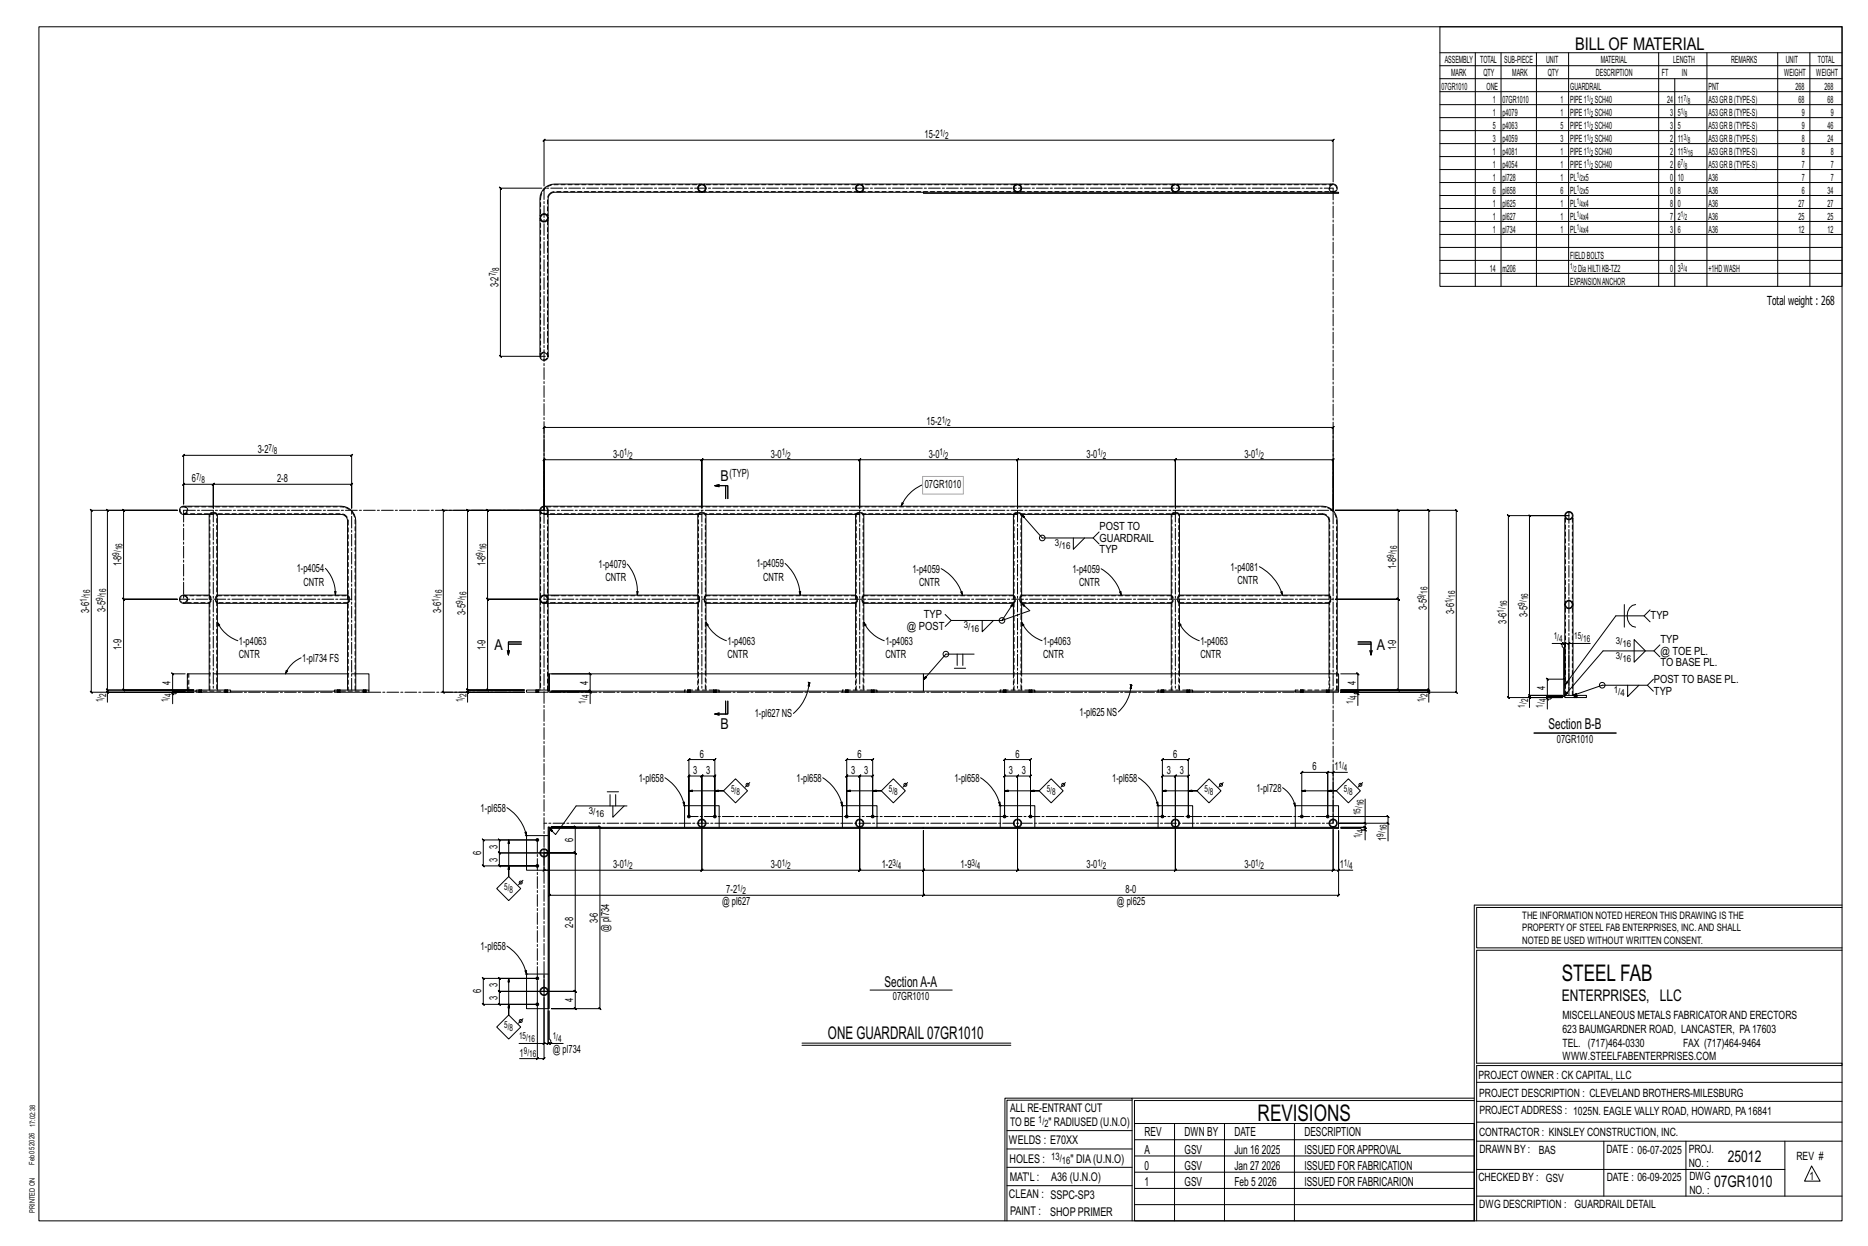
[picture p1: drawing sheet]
<svg xmlns="http://www.w3.org/2000/svg" width="914mm" height="610mm" viewBox="0 0 914 610" stroke-linecap="round" stroke-linejoin="round" font-family="sans-serif">
<g fill="none" stroke="#000" stroke-width=".49">
<path d="M19 13h883v584h-883zM705 13h197v127h-197zM705 26h197M705 32h197M705 39h197M722 26v114M735 26v114M752 26v114M768 26v114M812 26v114M820 39v101M836 26v114"/>
<path d="M870 26v114M886 26v114M705 45h197M705 51h197M705 58h197M705 64h197M705 70h197M705 77h197M265 92h-20h-1l1 1v-1v82h-1l1 1v-1h22M267 92l4-2h382a2 2 0 0 1 2 2 2 2 0 0 1-2 2h-382l-2 1-1 2v77a2 2 0 0 1-2 2 2 2 0 0 1-2-2v-77a7 7 0 0 1 3-5zM452 94v1h203v-1h-2M653 89v-20v-1l-1 1h1h-387l1-1-1 1v22"/>
<path d="M705 83h197M705 89h197M705 96h197M705 102h197M705 108h197M705 115h197M705 121h197M705 127h197M705 134h197M266 210l1-1h-1h387l-1 1 1-1v41v-25v-1l-1 1h1h-78l1-1-1 1v24v-24l1-1-1 1h-77l1-1-1 1v24v-24l1-1-1 1h-77v-1l-1 1h1v24v-24v-1l-1 1h1h-77v-1l-1 1h1v24v-24v-1l-1 1h1h-78l1-1-1 1v25v-41zM90 223h-1l1-1v1h82l1-1-1 1v26v-12l1-1-1 1h-68l1-1-1 1v12v-12l1-1-1 1h-14v-1l-1 1h1v10zM352 238h-2h6v6"/>
<path d="M352 237l-2 1M355 238v6M452 237a19 19 0 0 0-11 11M87 250h-42l-1-1 1 1v89l-1-1 1 1h50h-42v5M87 250h-27v-1l1 1h-1v43l1 1-1-1h27h-27l1 1-1-1v45v-1l1 1h-1h35h-42l-1-1 1 1v1M87 250h-34l-1-1 1 1v88l-1-1 1 1h42M102 252h-12a2 2 0 0 1-2-2 2 2 0 0 1 2-2h77a7 7 0 0 1 7 7v83M102 252l1-1h3v1M102 252v39M106 252v39M106 252h62l1 1 1 2v36M266 248h381a7 7 0 0 1 8 7v75"/>
<path d="M266 250h-27l-1-1 1 1v43h-1l1 1v-1h24h-24h-1l1 1v-1v45l-1-1 1 1h18M268 252h74M342 252v-1h3l1 1M342 252v39M346 252v39M346 252h73M419 252l1-1h2l1 1M419 252v39M423 252v39M423 252h73v39M442 246l-1 2zM496 252l1-1h2l2 2-1-1 10 11h25l3-3"/>
<path d="M573 252l1-1h3v1M654 250h30v-1l1 1h-1v43l1 1-1-1h-30h30l1 1-1-1v45v-1l1 1h-1h-28M654 250h59l-1-1 1 1v89l-1-1 1 1h-57h43v5M654 250h45v-1l1 1h-1v88v-1l1 1h-1h-43h43v-1l1 1h-1v1M766 253v79h-1v9h1v-9M770 253v87h2v-1l-2 1 14-5h22l3-3M159 278a18 18 0 0 1 5 13M307 276a21 21 0 0 1 5 15M384 276a22 22 0 0 1 8 15M461 278a22 22 0 0 1 10 13M525 263v6l6-6M535 263l3 3"/>
<path d="M539 278a21 21 0 0 1 10 13M616 277a23 23 0 0 1 12 14M102 291l1 1v2l-1 1M102 291h-12a2 2 0 0 0-2 2 2 2 0 0 0 2 2h12M102 295v43M106 295h64M106 291h64l1 1v2l-1 1M106 291v1v2v1M106 295v43M164 289h1l-1 2zM170 295v43M268 291h74"/>
<path d="M312 289v2zM342 291v1v2v1M342 295v35M342 295h-74M346 295h73M346 291h73l1 1v2l-1 1M346 291l-1 1v2l1 1M346 295v35M391 289h1v2zM419 295v35M423 291h73l1 1v2l-1 1h-73M423 291l-1 1v2l1 1"/>
<path d="M423 295v35M470 290l1-1v2zM500 295h73M500 291v-39h73v39M500 291h73l1 1v2l-1 1M500 291l-1 1v2l1 1M500 295l4 4-14 5 6-9-1 2v-1l1-1v35M500 295v35M548 290l1-1v2zM573 295v35M577 295h74M577 291v-39h72l1 1 1 2v36"/>
<path d="M577 291h74v1v2v1M577 291v1v2v1M577 295v35M627 290l1-1v2zM651 295v35M795 296v11M801 296a6 6 0 0 0-5 5 6 6 0 0 0 5 6M808 298l-3 3h-14l-25 34M106 304l2 2h-1zM106 304a18 18 0 0 0 10 9M248 318l1 2M249 315h6"/>
<path d="M255 314h-6v6v-2M346 304l1 2h-1zM346 304a18 18 0 0 0 10 9M423 304l1 2h-1zM423 304a18 18 0 0 0 10 9M463 301l3 3h24M466 304l-3 2M481 304v5l5-5M500 304l1 2zM500 304a18 18 0 0 0 10 9M577 304l1 2zM577 304a18 18 0 0 0 10 9"/>
<path d="M665 314h6v6v-2v2l1-2-1 2v-6zM665 315h6M760 315h5v1v1v15h-8l1 1-1-1v9v-1l1 1h-1h8M764 315l1-1zM765 315h1h-1l1-1v1v16v-16h-1l1-1v1h2M767 315l1-1zM778 315h-10v25M800 313l5 5-5 6zM805 301l3 3M810 318l3 3M813 316l-3 2h-25l-19 22M52 338l1 1z"/>
<path d="M84 339l1 1zM91 330h-6l-1-1 1 1v8h-1l1 1v-1h6h-6h-1l1 1v-1v1M95 339h-8h-1h-1v5M96 338h17v1h-17zM97 338h.1M97 339h.1M99 338h.1M99 339h.1M102 330h-10v8h4M106 330h64M110 338h.1M110 339h.1"/>
<path d="M111 338h.1M111 339h.1M113 338h51M140 328h1l-1 2zM147 322a14 14 0 0 0-7 8M164 338h17v1h-17zM165 338h.1M165 339h.1M166 338h.1M166 339h.1M174 330h7v8M178 338h.1"/>
<path d="M178 339h.1M179 338h.1M179 339h.1M228 338l1 1zM229 339v-1l-1-1 1 1h28h-28l-1-1 1 1v-88l-1-1 1 1h37h-49l-1-1 1 1v89l-1-1 1 1h40h-28v5M258 338h10v1h-10zM262 338h.1M262 339h.1M264 338h.1M264 339h.1M268 330h1v8h-1zM268 330v-80a2 2 0 0 0-2-2 2 2 0 0 0-2 2v88"/>
<path d="M269 330h183v8h-183zM269 339h20v5M270 330h19l-1-1 1 1v8h-1l1 1v-1h-19h19h-1l1 1v-1v1M288 338l1 1zM335 338v1h17v-1M337 338h.1M337 339h.1M338 338h.1M338 339h.1M349 338h.1M349 339h.1M351 338h.1"/>
<path d="M351 339h.1M396 334h.1M396 334v2zM396 334a22 22 0 0 1-8 15M396 334h1M412 338v1h17v-1M414 338h.1M414 339h.1M415 338h.1M415 339h.1M427 338h.1M427 339h.1"/>
<path d="M428 338h.1M428 339h.1M452 330h203v8h-203zM467 327h6M469 320v6M471 320v6M477 320h-14l-11 13M490 338v1h17v-1M491 338h.1M491 339h.1M492 338h.1M492 339h.1"/>
<path d="M504 338h.1M504 339h.1M505 338h.1M505 339h.1M553 335h1M554 335v2h-1zM554 335a19 19 0 0 1-7 13M554 335h.1M567 338v1h17v-1M568 338h.1M568 339h.1M570 338h.1"/>
<path d="M570 339h.1M581 338h.1M581 339h.1M582 338h.1M582 339h.1M634 338v1h21v-1M637 338h.1M637 339h.1M638 338h.1M638 339h.1M649 338h.1M649 339h.1"/>
<path d="M651 338h.1M651 339h.1M656 339h6h1h2v6M656 330h9l-1-1 1 1v8h-1l1 1v-1h-9h9h-1l1 1v-1v1M664 339l1 1zM699 338l1 1zM797 335v6l5-6M806 335l3 3M350 349h6v-6v6h-6h2h-2l2 1zM355 343v6M748 341l1 1zM749 341v-1v1l-1-1h1h16h-16v1l-1-1h1v-88v1l-1-1h1h19h-30l1 1-1-1v89l1 1-1-1h27"/>
<path d="M749 346v-5h16h-5l-1 1h-2v5M751 359h40M757 342l1 1zM764 341h-7v-1l1 1h-1v1M766 340h11v1h-11zM771 340h.1M771 341h.1M772 340h.1M772 341h.1M337 372l1-1-1 1h13h-1l1-1v1v27v-19v-1l-1 1h1h-6v-1l-1 1h1v23v-23v-1l-1 1h1h-7l1-1-1 1v19zM414 372l1-1-1 1h13l1-1-1 1v27v-19l1-1-1 1h-6v-1l-1 1h1v23v-23v-1l-1 1h1h-7l1-1-1 1v19zM492 372h-1l1-1v1h12l1-1-1 1v27v-19l1-1-1 1h-6l1-1-1 1v23v-23l1-1-1 1h-6v-1l-1 1h1v19z"/>
<path d="M569 372h-1l1-1v1h13h-1l1-1v1v27v-19v-1l-1 1h1h-7l1-1-1 1v23v-23l1-1-1 1h-6v-1l-1 1h1v19zM653 378v-1l-1 1zM653 378h-3v-1l-1 1h1v21v-21v-1l-1 1h1h-13l1-1-1 1v21M660 378h-7v25M248 395a22 22 0 0 1 10 14M297 387h6M299 389v5M300 394v6l6-6M301 389v5M307 394h-25l-10 14-3-3M325 381a22 22 0 0 1 10 13M334 393l1-1v2z"/>
<path d="M335 394h.1M335 394h1M337 387h17h-4M354 387l6-6 6 6-6 6zM367 383l-2 2M403 381a22 22 0 0 1 9 13M412 393v-1v2zM412 394h.1M412 394h1M414 387h17h-4M431 387l6-6 6 6-6 6zM444 383l-2 2"/>
<path d="M480 381a22 22 0 0 1 10 13M489 393l1-1v2zM489 394h1M490 394h.1M492 387h17h-5M509 387l6-6 5 6-5 6zM522 383l-3 2M557 381a22 22 0 0 1 10 13M566 393l1-1v2zM566 394h1M567 394h.1M569 387h17h-4"/>
<path d="M586 387l6-6 6 6-6 6zM599 383l-2 2M628 385a15 15 0 0 1 6 10M633 393h1v2zM637 387h17h-4M651 399h28l1 1-1-1v4M660 381l6 6-6 6-6-6zM667 383l-2 2M668 391v12h-12h23v8M236 410l1 1h26h-19v-1l1 1h-1v6l1 1-1-1h22h-22l1 1-1-1v7v-1l1 1h-1h19h-26l-1-1 1 1v-13zM249 411v18v-5M257 407h1v2z"/>
<path d="M257 409h1M258 409h.1M266 417v9l1-1-1 1h78h-1l1-1v1v-23v23h-1l1-1v1h77h-1l1-1v1v-23v23h-1l1-1v1h31l1-1-1 1v-20v20l1-1-1 1h46l1-1-1 1v-23v23l1-1-1 1h77l1-1-1 1v-23v23l1-1-1 1h78h-1l1-1v1v-20v20h-1l1-1v1h2M268 405h1v88h-1zM268 409h-10v17h10M269 405h183h-183zM269 406v32l-1 1 1-1h183v1l1-1h-1v-32v32v1l1-1h-1h203v1l1-1h-1v-32v20h7M270 405h24l-1-1 1 1v88h-1l1 1v-1h-24h12v1l-1-1h1v-8v1l-1-1h1h-16h16v1l-1-1h1v-68v1l-1-1h1h-16h16v1l-1-1h1v-12l-1-1 1 1zM335 405v-11h17v11M412 405v-11h17v11M452 405h203h-203zM490 405v-11h17v11"/>
<path d="M567 405v-11h17v11M634 405v-11h21v11M656 405h10l1 1h1v5M668 406l1 1zM668 402l1 1zM668 403v2v-1l1 1h-1h-12h12v-1l1 1h-1v1M679 402l1 1zM243 435l6-6 6 6-6 6zM256 431l-2 2M655 426l1-1-1 1zM722 443v154M722 443h180"/>
<path d="M902 444h-179v20h179M236 478l1 1h26h-19v-1l1 1h-1v6l1 1-1-1h22h-22l1 1-1-1v6l1 1-1-1h19h-26v1l-1-1h1v-12zM248 463a22 22 0 0 1 10 14M249 479v18v-6M257 475h1v2zM257 477h1M258 477h.1M263 480v38h-9M266 477v34h-12M268 477h-10v16h10M902 465h-179v55h179v1h-179v76M256 498l-2 3"/>
<path d="M266 488v30l1-1-1 1h-3M268 486v25l1-1-1 1h-2M268 495v16l1-1-1 1h2M269 495v13l1 1v2h6M426 484h40M243 502l6-5 6 5-6 6zM263 518l1-1zM266 511l1-1zM269 511l1-1zM393 510h102M393 511h102M554 538h-61v59"/>
<path d="M554 537h168M722 538h-167v13M723 539h179M723 530h179M493 553h61M555 550h167v47h-167zM555 558h167M575 550v47M599 550v47M634 550v47M723 549h179M723 558h179"/>
<path d="M785 558v27M825 558v27M874 558v27M493 571h61M493 562h61M555 573h167M555 566h167M723 572h151M887 570l4 8h-8zM492 597v-60h62v60M493 580h61M555 589h167"/>
<path d="M555 581h167M723 585h179"/>
<circle cx="768" cy="252" r="1.7"/>
<circle cx="768" cy="252" r="2"/>
<circle cx="510" cy="263" r="1.4"/>
<circle cx="768" cy="296" r="1.7"/>
<circle cx="768" cy="296" r="2"/>
<circle cx="490" cy="304" r="1.4"/>
<circle cx="463" cy="320" r="1.4"/>
<circle cx="784" cy="335" r="1.4"/>
<circle cx="366" cy="384" r=".7"/>
<circle cx="443" cy="384" r=".7"/>
<circle cx="520" cy="384" r=".7"/>
<circle cx="598" cy="384" r=".7"/>
<circle cx="666" cy="384" r=".7"/>
<circle cx="266" cy="417" r="2"/>
<circle cx="266" cy="417" r="1.7"/>
<circle cx="344" cy="403" r="2"/>
<circle cx="344" cy="403" r="1.7"/>
<circle cx="421" cy="403" r="2"/>
<circle cx="421" cy="403" r="1.7"/>
<circle cx="498" cy="403" r="2"/>
<circle cx="498" cy="403" r="1.7"/>
<circle cx="575" cy="403" r="2"/>
<circle cx="575" cy="403" r="1.7"/>
<circle cx="653" cy="403" r="2"/>
<circle cx="653" cy="403" r="1.7"/>
<circle cx="255" cy="432" r=".7"/>
<circle cx="255" cy="500" r=".7"/>
<circle cx="266" cy="485" r="2"/>
<circle cx="266" cy="485" r="1.7"/>
</g>
<g fill="#000" stroke="#000" stroke-width=".49">
<circle cx="337" cy="399" r=".7"/>
<circle cx="350" cy="399" r=".7"/>
<circle cx="414" cy="399" r=".7"/>
<circle cx="427" cy="399" r=".7"/>
<circle cx="492" cy="399" r=".7"/>
<circle cx="504" cy="399" r=".7"/>
<circle cx="569" cy="399" r=".7"/>
<circle cx="582" cy="399" r=".7"/>
<circle cx="637" cy="399" r=".7"/>
<circle cx="650" cy="399" r=".7"/>
<circle cx="263" cy="411" r=".7"/>
<circle cx="263" cy="424" r=".7"/>
<circle cx="263" cy="479" r=".7"/>
<circle cx="263" cy="491" r=".7"/>
</g>
<g fill="none" stroke="#000" stroke-width=".49" stroke-dasharray="2 1.4">
<path d="M265 96v78M267 92l-2 4M268 96l1-1M269 95l2-1h382M342 92v-1M342 92h.1M342 91h.1M342 93v-1M342 92v1M342 93h.1M342 91v-1M342 93h1"/>
<path d="M342 91v1M342 94h3h-1zM342 94v-1M342 90h2h1zM342 90h.1M342 94h.1M343 93v1M343 90l-1 1M344 94h.1M344 94l1-1M345 91l-1-1M345 90v1"/>
<path d="M345 90h.1M345 94h.1M345 91h.1M345 93v1M345 91l1 1M345 93v-1M345 92v-1M345 93h.1M346 92l-1 1M346 92h.1M419 92v-1M419 92h.1"/>
<path d="M419 91h.1M419 93v-1M419 92v1M419 93h1M419 91l1-1M420 93h.1M420 91l-1 1M420 94h2h-1zM420 94l-1-1M420 90h1h1zM420 90h.1M420 94h.1"/>
<path d="M420 93v1M420 90v1M421 94h.1M421 94l1-1M422 91l-1-1M422 90v1M422 90h.1M422 94h.1M422 91h.1M422 93v1M422 91l1 1M422 93v-1"/>
<path d="M422 92v-1M423 93h-1M423 93h.1M423 92v1M423 92h.1M496 92h.1M496 92v-1M496 91h.1M496 91h1M496 93v-1M496 92l1 1M497 93h.1"/>
<path d="M497 91v-1M497 91l-1 1M497 94h2h-1zM497 94l-1-1M497 90h1h1zM497 90h.1M497 94h.1M497 93v1M497 90v1M498 94h.1M499 94l1-1M499 91v-1"/>
<path d="M499 90l1 1M499 90h.1M499 94h.1M499 91h.1M500 93l-1 1M500 91v1M500 91h-1M500 93v-1M500 92v-1M500 93h.1M500 92v1M500 92h.1"/>
<path d="M573 92v-1M573 92h.1M573 91h1M574 91h.1M574 93l-1-1M574 92h.1M574 92v1M574 93h.1M574 91v-1M574 91v1M574 94h3h-2zM574 94v-1"/>
<path d="M574 90h1h2zM574 90h.1M574 94h.1M574 93l1 1M575 90l-1 1M575 94h.1M576 94l1-1M576 91v-1M577 90v1M577 94h.1M577 90h.1M577 91h-1"/>
<path d="M577 93v1M577 91v1M577 91h.1M577 93v-1M577 92v-1M577 93h.1M577 92v1M577 92h.1M651 92a1.5 1.5 0 0 0 2 2M651 94h.1M651 90h.1M653 90h-382l-4 2"/>
<path d="M653 90l-2 1v1M264 105h1M265 108h-1M265 105v3l-1-1zM265 105h.1M265 107v1M265 106h.1M265 108h.1M265 105h1M265 105v1M265 108h1M266 105h-1"/>
<path d="M266 108h-1M266 109v-1M266 105h.1M266 108h1M266 105h1M267 108h.1M267 105h.1M267 108l-1 1M267 105h-1M267 108h1M267 105h1M268 108v-1"/>
<path d="M268 105h.1M268 108h-1M268 106l-1-1M268 107h.1M268 108v-1v-2v3M264 173h1M265 174v-1h2M266 172l-1 1-1 1M267 173a1.7 1.7 0 0 1 1 2 1.7 1.7 0 0 1-2 1 1.7 1.7 0 0 1-1-2M268 173h.1M268 174v-78M268 174a1.6 1.6 0 0 0-2-2"/>
<path d="M90 251l78 1M90 252l1-1 1-2M92 249l-1-1h-1M102 252h4M103 252v-1M103 251h.1M103 251h1M104 251h.1M105 251l1 1v86M168 252l2 1v2M168 248h-78M170 255v83"/>
<path d="M173 252a7 7 0 0 0-5-4M264 250l1 1 1 1M265 250v88M265 251h-1M268 252h-2l2-1v-1M268 251h.1M342 252h4M342 252v-1M342 251h.1M342 251h1M343 251h.1M344 251l1 1v86"/>
<path d="M419 252h4M419 252v-1M419 251h1M420 251h.1M421 251l2 1v86M496 252h4M497 252v-1M497 251h.1M499 251l1 1v86M573 252h4M574 252v-1M574 251h.1"/>
<path d="M574 251h1M575 251h.1M576 251l1 1v86M647 251h-381M647 251l3 1 1 1M649 248h-383M651 253v85M652 249l-3-1M654 253l-2-4M766 253v87M88 293h.1M88 292h1"/>
<path d="M89 294h-1M90 291l13 1M90 291l1 1 1 1M90 295h1M91 292l-1-1M92 294v-1M92 293l-1 1-1 1M92 293v-1M102 291v4M103 292h.1M103 292v1M103 293h.1"/>
<path d="M103 294l-1 1h-12M106 293v-2M106 294h.1M106 295v-1M106 295h.1M106 291l64 1M106 295v-4M170 291v4M170 295h-64M170 292h.1M170 292h1M171 292v1"/>
<path d="M171 293h.1M171 294l-1 1M264 293h.1M265 292v2l-1-1zM265 294l1 1M265 292l1-1M265 295v-1M265 292v1M265 292h.1M265 295h.1M266 292h-1M266 295h-1"/>
<path d="M266 295h1M266 291h1M266 295h.1M266 292h.1M266 291h5M266 295h2M266 291v1M267 295h.1M267 291h.1M267 292l-1-1M267 295h-1M267 295v-1"/>
<path d="M267 291l1 1M267 294h1M268 292h.1M268 294h.1M268 292h-1M268 295h-1M268 292v1v1zM268 293v-1M268 294v1M268 293h.1M268 291h-2M271 295h-5"/>
<path d="M271 291l71 1M342 291v4M342 292h.1M342 292v1M342 293h.1M342 294v1h-71M345 293l1-2M345 294h.1M345 295v-1M345 295h.1M346 295v-4M346 295h-1"/>
<path d="M346 291l73 1M419 291v4M419 295h-73M419 292h.1M419 292l1 1M420 293h.1M420 294l-1 1M422 293l1-2M422 294h.1M423 295l-1-1M423 295h.1M423 295v-4"/>
<path d="M423 291l73 1M496 291v4M496 295h-73M496 292h.1M496 292l1 1M497 293h.1M497 294l-1 1M499 293l1-2M499 294h.1M500 294h-1M500 295v-1M500 295h.1"/>
<path d="M500 295v-4M500 291l73 1M573 291v4M573 295h-73M573 292h1M574 292h.1M574 292v1M574 293h.1M574 294l-1 1M577 293v-2M577 294h.1M577 295v-1"/>
<path d="M577 295h.1M577 295v-4M577 291l74 1M651 291v4M651 295h-74M651 292h.1M651 292v1M651 293h.1M651 294v1M766 296h.1M766 296v1M766 295h.1"/>
<path d="M770 295h.1M770 297v-1M92 330v8M92 338v-8M96 338h17M97 338v1M97 338h.1M98 338l-1 1M98 338v1zM98 338v1M98 339h.1M99 338v1"/>
<path d="M99 338h.1M99 339h.1M99 339v-1M103 338v-86M106 330h-4M110 338v1M110 338h.1M111 338l-1 1M111 338v1zM111 339h.1M111 338v1M111 338h.1"/>
<path d="M111 339v-1M164 338h17M165 338v1M165 338h.1M166 338l-1 1M166 338v1zM166 339h.1M166 338v1M166 338h.1M166 339v-1M174 338v-83l-1-3M174 330h-4"/>
<path d="M178 338v1M178 338h.1M178 338l1 1zM178 339h.1M179 338v1M179 338h.1M179 339h.1M179 339v-1M262 338v1M262 338h.1M263 338l-1 1M263 338v1z"/>
<path d="M263 338v1M263 339h.1M264 338v1M264 338h.1M264 339h.1M264 339v-1M268 338v-88M335 338h.1M337 338v1M337 338h.1M337 338v1zM337 339h.1"/>
<path d="M338 338v1M338 338h.1M338 339h.1M338 339v-1M342 330v8M342 338v-86M346 338v-8M349 338v1M349 338h.1M350 338l-1 1M350 338v1zM350 339h.1"/>
<path d="M350 338v1M351 338h.1M351 339h.1M351 339v-1M352 338h-17M412 338h.1M414 338v1M414 338h.1M414 338l1 1zM414 339h.1M415 338v1M415 338h.1"/>
<path d="M415 339h.1M415 339v-1M419 330v8M419 338v-86M423 338v-8M427 338v1M427 338h.1M427 338v1zM427 339h.1M428 338v1M428 338h.1M428 339h.1"/>
<path d="M428 339v-1M429 338h-17M490 338h.1M491 338v1M491 338h.1M492 338v1zM492 338l-1 1M492 339h-1M492 338v1M492 338h.1M492 339h.1M492 339v-1"/>
<path d="M496 330v8M496 338l1-86M500 338v-8M504 338v1M504 338h.1M504 338l1 1zM504 339h.1M505 338v1M505 338h.1M505 339h.1M505 339v-1M507 338h-17"/>
<path d="M567 338h.1M568 338v1M568 338h.1M569 338l-1 1M569 338v1zM569 338v1M569 339h.1M570 338h.1M570 339h.1M570 339v-1M573 330v8M574 338v-86"/>
<path d="M577 338v-8M581 338v1M581 338h.1M582 338v1zM582 338l-1 1M582 339h-1M582 338v1M582 338h.1M582 339h.1M582 339v-1M584 338h-17M634 338h.1"/>
<path d="M637 338v1M637 338h.1M637 338v1zM637 339h.1M638 338v1M638 338h.1M638 339h.1M638 339v-1M649 338v1M649 338h.1M650 338l-1 1M650 338v1z"/>
<path d="M650 339h.1M650 338v1M651 338h.1M651 330v8M651 339h.1M651 339v-1M654 338v-85M655 338v-8M655 338h-21M770 340v-87M771 340v1M771 340h.1"/>
<path d="M771 340l1 1zM771 341h.1M772 340v1M772 340h.1M772 341h.1M772 341v-1M268 417h.1M344 405h.1M421 405h.1M498 405h.1M575 405h.1M653 404h.1"/>
<path d="M268 485h.1"/>
<circle cx="653" cy="92" r="1.7"/>
<circle cx="90" cy="250" r="1.7"/>
<circle cx="266" cy="250" r="1.7"/>
</g>
<path d="M452 233h20v9h-20z" fill="none" stroke="#f0f" stroke-width=".5"/>
<g fill="none" stroke="#000" stroke-width=".49" stroke-dasharray="5.8 1 1 1">
<path d="M653 92v311h-387M90 250h563M90 250v43M104 250v88M344 250v88M421 250v88M498 250v88M575 250v88M768 250v88M172 293h-84M266 293h387M113 339h51"/>
<path d="M172 338v-88M181 339h77M269 339h66M352 339h60M429 339h61M507 339h60M584 339h50M650 399h-313M263 479v-68M266 485v-393h387"/>
</g>
<g font-size="11.2">
<text x="764" y="480">STEEL FAB</text>
<text x="616" y="548">REVISIONS</text>
</g>
<g font-size="8.6">
<text x="771" y="24">BILL OF MATERIAL</text>
<text x="405" y="508">ONE GUARDRAIL07GR1010</text>
</g>
<g font-size="7.9">
<text x="765" y="490">ENTERPRISES, LLC</text>
<text x="846" y="569">25012</text>
<text x="839" y="581">07GR1010</text>
</g>
<g font-size="7.3">
<text x="353" y="235">B</text>
<text x="242" y="318">A</text>
<text x="674" y="318">A</text>
<text x="353" y="357">B</text>
<text x="758" y="357">Section B-B</text>
<text x="433" y="483">SectionA-A</text>
</g>
<g font-size="6.1">
<text x="865" y="149">Total weight : 268</text>
<text x="560" y="556">REV</text>
<text x="580" y="556">DWN BY</text>
<text x="604" y="556">DATE</text>
<text x="639" y="556">DESCRIPTION</text>
<text x="560" y="564">A</text>
<text x="580" y="564">GSV</text>
<text x="604" y="564">Jun 16</text>
<text x="618" y="564">2025</text>
<text x="639" y="564">ISSUED FORAPPROVAL</text>
<text x="560" y="572">0</text>
<text x="580" y="572">GSV</text>
<text x="604" y="572">Jan 27</text>
<text x="618" y="572">2026</text>
<text x="639" y="572">ISSUED FOR FABRICATION</text>
<text x="560" y="580">1</text>
<text x="580" y="580">GSV</text>
<text x="604" y="580">Feb 5</text>
<text x="616" y="580">2026</text>
<text x="639" y="580">ISSUED FOR FABRICARION</text>
</g>
<g font-size="5.9">
<text x="494" y="560">WELDS : E70XX</text>
<text x="494" y="569">HOLES :</text>
<text x="524" y="569">&quot; DIA(U.N.O)</text>
<text x="494" y="578">MAT'L :</text>
<text x="515" y="578">A36 (U.N.O)</text>
<text x="494" y="586">CLEAN : SSPC-SP3</text>
<text x="495" y="595">PAINT :</text>
<text x="514" y="595">SHOP PRIMER</text>
</g>
<g font-size="5.8">
<text x="494" y="544">ALL RE-ENTRANT CUT</text>
<text x="494" y="551">TO BE</text>
<text x="513" y="551">&quot; RADIUSED (U.N.O)</text>
</g>
<g font-size="5.6">
<text x="765" y="499">MISCELLANEOUS METALS FABRICATORAND ERECTORS</text>
<text x="765" y="505">623 BAUMGARDNER ROAD, LANCASTER, PA17603</text>
<text x="765" y="512">TEL. (717)464-0330</text>
<text x="824" y="512">FAX (717)464-9464</text>
<text x="765" y="519">WWW.STEELFABENTERPRISES.COM</text>
<text x="724" y="528">PROJECT OWNER : CK CAPITAL, LLC</text>
<text x="724" y="537">PROJECT DESCRIPTION : CLEVELAND BROTHERS-MILESBURG</text>
<text x="724" y="545">PROJECTADDRESS : 1025N. EAGLE VALLY ROAD, HOWARD, PA16841</text>
<text x="724" y="556">CONTRACTOR : KINSLEY CONSTRUCTION, INC.</text>
<text x="724" y="564">DRAWN BY :</text>
<text x="753" y="564">BAS</text>
<text x="786" y="564">DATE : 06-07-2025</text>
<text x="827" y="564">PROJ.</text>
<text x="879" y="568">REV #</text>
<text x="827" y="571">NO. :</text>
<text x="724" y="578">CHECKED BY : GSV</text>
<text x="787" y="578">DATE : 06-09-2025</text>
<text x="827" y="578">DWG</text>
<text x="886" y="578">1</text>
<text x="827" y="584">NO. :</text>
<text x="724" y="591">DWG DESCRIPTION : GUARDRAIL DETAIL</text>
</g>
<g font-size="5.5">
<text x="453" y="68">15-2</text>
<text x="244" y="141" transform="rotate(-90 244 141)">3-2</text>
<text x="454" y="208">15-2</text>
<text x="126" y="222">3-2</text>
<text x="300" y="224">3-0</text>
<text x="377" y="224">3-0</text>
<text x="455" y="224">3-0</text>
<text x="532" y="224">3-0</text>
<text x="609" y="224">3-0</text>
<text x="357" y="234">(TYP)</text>
<text x="94" y="236">6</text>
<text x="136" y="236">2-8</text>
<text x="453" y="239">07GR1010</text>
<text x="538" y="259">POST TO</text>
<text x="538" y="265">GUARDRAIL</text>
<text x="538" y="271">TYP</text>
<text x="60" y="277" transform="rotate(-90 60 277)">1-8</text>
<text x="145" y="280">1-p4054</text>
<text x="238" y="277" transform="rotate(-90 238 277)">1-8</text>
<text x="293" y="278">1-p4079</text>
<text x="370" y="278">1-p4059</text>
<text x="447" y="280">1-p4059</text>
<text x="525" y="280">1-p4059</text>
<text x="602" y="279">1-p4081</text>
<text x="683" y="278" transform="rotate(-90 683 278)">1-8</text>
<text x="149" y="287">CNTR</text>
<text x="296" y="284">CNTR</text>
<text x="374" y="284">CNTR</text>
<text x="450" y="287">CNTR</text>
<text x="528" y="287">CNTR</text>
<text x="606" y="286">CNTR</text>
<text x="44" y="300" transform="rotate(-90 44 300)">3-6</text>
<text x="52" y="299" transform="rotate(-90 52 299)">3-5</text>
<text x="216" y="300" transform="rotate(-90 216 300)">3-6</text>
<text x="698" y="298" transform="rotate(-90 698 298)">3-5</text>
<text x="228" y="301" transform="rotate(-90 228 301)">3-5</text>
<text x="452" y="303">TYP</text>
<text x="712" y="300" transform="rotate(-90 712 300)">3-6</text>
<text x="737" y="305" transform="rotate(-90 737 305)">3-6</text>
<text x="748" y="302" transform="rotate(-90 748 302)">3-5</text>
<text x="808" y="303">TYP</text>
<text x="444" y="308">@ POST</text>
<text x="117" y="315">1-p4063</text>
<text x="356" y="315">1-p4063</text>
<text x="433" y="315">1-p4063</text>
<text x="511" y="315">1-p4063</text>
<text x="588" y="315">1-p4063</text>
<text x="813" y="315">TYP</text>
<text x="60" y="318" transform="rotate(-90 60 318)">1-9</text>
<text x="117" y="322">CNTR</text>
<text x="148" y="324">1-pl734 FS</text>
<text x="238" y="318" transform="rotate(-90 238 318)">1-9</text>
<text x="356" y="322">CNTR</text>
<text x="433" y="322">CNTR</text>
<text x="511" y="322">CNTR</text>
<text x="588" y="322">CNTR</text>
<text x="683" y="318" transform="rotate(-90 683 318)">1-9</text>
<text x="813" y="320">@ TOE PL.</text>
<text x="813" y="326">TO BASE PL.</text>
<text x="84" y="335" transform="rotate(-90 84 335)">4</text>
<text x="288" y="335" transform="rotate(-90 288 335)">4</text>
<text x="664" y="335" transform="rotate(-90 664 335)">4</text>
<text x="810" y="334">POST TO BASE PL.</text>
<text x="756" y="338" transform="rotate(-90 756 338)">4</text>
<text x="810" y="340">TYP</text>
<text x="369" y="351">1-pl627 NS</text>
<text x="528" y="350">1-pl625 NS</text>
<text x="762" y="364">07GR1010</text>
<text x="343" y="371">6</text>
<text x="420" y="371">6</text>
<text x="497" y="371">6</text>
<text x="574" y="371">6</text>
<text x="643" y="377">6</text>
<text x="653" y="377">1</text>
<text x="313" y="382">1-pl658</text>
<text x="339" y="379">3</text>
<text x="346" y="379">3</text>
<text x="390" y="382">1-pl658</text>
<text x="417" y="379">3</text>
<text x="423" y="379">3</text>
<text x="467" y="382">1-pl658</text>
<text x="494" y="379">3</text>
<text x="500" y="379">3</text>
<text x="544" y="382">1-pl658</text>
<text x="571" y="379">3</text>
<text x="577" y="379">3</text>
<text x="615" y="387">1-pl728</text>
<text x="235" y="397">1-pl658</text>
<text x="281" y="412" transform="rotate(-90 281 412)">6</text>
<text x="678" y="411" transform="rotate(-90 678 411)">1</text>
<text x="236" y="418" transform="rotate(-90 236 418)">6</text>
<text x="243" y="415" transform="rotate(-90 243 415)">3</text>
<text x="243" y="422" transform="rotate(-90 243 422)">3</text>
<text x="300" y="425">3-0</text>
<text x="377" y="425">3-0</text>
<text x="432" y="425">1-2</text>
<text x="470" y="425">1-9</text>
<text x="532" y="425">3-0</text>
<text x="609" y="425">3-0</text>
<text x="656" y="425">1</text>
<text x="356" y="437">7-2</text>
<text x="551" y="437">8-0</text>
<text x="353" y="443">@ pl627</text>
<text x="547" y="443">@ pl625</text>
<text x="281" y="454" transform="rotate(-90 281 454)">2-8</text>
<text x="293" y="452" transform="rotate(-90 293 452)">3-6</text>
<text x="298" y="456" transform="rotate(-90 298 456)">@ pl734</text>
<text x="235" y="465">1-pl658</text>
<text x="236" y="486" transform="rotate(-90 236 486)">6</text>
<text x="243" y="483" transform="rotate(-90 243 483)">3</text>
<text x="243" y="489" transform="rotate(-90 243 489)">3</text>
<text x="281" y="490" transform="rotate(-90 281 490)">4</text>
<text x="437" y="489">07GR1010</text>
<text x="271" y="515">@ pl734</text>
<text x="254" y="517">1</text>
</g>
<g font-size="5">
<text x="745" y="450">THE INFORMATION NOTED HEREON THIS DRAWING IS THE</text>
<text x="745" y="456">PROPERTY OF STEEL FAB ENTERPRISES, INC.AND SHALL</text>
<text x="745" y="462">NOTED BE USED WITHOUT WRITTEN CONSENT.</text>
<text x="508" y="550">1/</text>
<text x="511" y="551">2</text>
<text x="515" y="568">13/</text>
<text x="520" y="570">16</text>
</g>
<g font-size="4.9">
<text x="707" y="31">ASSEMBLY</text>
<text x="725" y="31">TOTAL</text>
<text x="736" y="31">SUB-PIECE</text>
<text x="757" y="31">UNIT</text>
<text x="784" y="31">MATERIAL</text>
<text x="819" y="31">LENGTH</text>
<text x="847" y="31">REMARKS</text>
<text x="874" y="31">UNIT</text>
<text x="890" y="31">TOTAL</text>
<text x="710" y="37">MARK</text>
<text x="726" y="37">QTY</text>
<text x="740" y="37">MARK</text>
<text x="758" y="37">QTY</text>
<text x="781" y="37">DESCRIPTION</text>
<text x="814" y="37">FT</text>
<text x="823" y="37">IN</text>
<text x="873" y="37">WEIGHT</text>
<text x="889" y="37">WEIGHT</text>
<text x="706" y="44">07GR1010</text>
<text x="728" y="44">ONE</text>
<text x="769" y="44">GUARDRAIL</text>
<text x="836" y="44">PNT</text>
<text x="879" y="44">268</text>
<text x="893" y="44">268</text>
<text x="731" y="50">1</text>
<text x="736" y="50">07GR1010</text>
<text x="764" y="50">1</text>
<text x="769" y="50">PIPE1</text>
<text x="781" y="50">SCH40</text>
<text x="816" y="50">24</text>
<text x="821" y="50">11</text>
<text x="836" y="50">A53GRB(TYPE-S)</text>
<text x="880" y="50">68</text>
<text x="895" y="50">68</text>
<text x="731" y="57">1</text>
<text x="736" y="57">p4079</text>
<text x="764" y="57">1</text>
<text x="769" y="57">PIPE1</text>
<text x="781" y="57">SCH40</text>
<text x="818" y="57">3</text>
<text x="821" y="57">5</text>
<text x="836" y="57">A53GRB(TYPE-S)</text>
<text x="882" y="57">9</text>
<text x="896" y="57">9</text>
<text x="731" y="63">5</text>
<text x="736" y="63">p4063</text>
<text x="764" y="63">5</text>
<text x="769" y="63">PIPE1</text>
<text x="781" y="63">SCH40</text>
<text x="818" y="63">3</text>
<text x="821" y="63">5</text>
<text x="836" y="63">A53GRB(TYPE-S)</text>
<text x="882" y="63">9</text>
<text x="895" y="63">46</text>
<text x="731" y="69">3</text>
<text x="736" y="69">p4059</text>
<text x="764" y="69">3</text>
<text x="769" y="69">PIPE1</text>
<text x="781" y="69">SCH40</text>
<text x="818" y="69">2</text>
<text x="821" y="69">11</text>
<text x="836" y="69">A53GRB(TYPE-S)</text>
<text x="882" y="69">8</text>
<text x="895" y="69">24</text>
<text x="731" y="76">1</text>
<text x="736" y="76">p4081</text>
<text x="764" y="76">1</text>
<text x="769" y="76">PIPE1</text>
<text x="781" y="76">SCH40</text>
<text x="818" y="76">2</text>
<text x="821" y="76">11</text>
<text x="836" y="76">A53GRB(TYPE-S)</text>
<text x="882" y="76">8</text>
<text x="896" y="76">8</text>
<text x="731" y="82">1</text>
<text x="736" y="82">p4054</text>
<text x="764" y="82">1</text>
<text x="769" y="82">PIPE1</text>
<text x="781" y="82">SCH40</text>
<text x="818" y="82">2</text>
<text x="821" y="82">6</text>
<text x="836" y="82">A53GRB(TYPE-S)</text>
<text x="882" y="82">7</text>
<text x="896" y="82">7</text>
<text x="731" y="88">1</text>
<text x="736" y="88">pl728</text>
<text x="764" y="88">1</text>
<text x="769" y="88">PL x5</text>
<text x="818" y="88">0</text>
<text x="821" y="88">10</text>
<text x="836" y="88">A36</text>
<text x="882" y="88">7</text>
<text x="896" y="88">7</text>
<text x="731" y="95">6</text>
<text x="736" y="95">pl658</text>
<text x="764" y="95">6</text>
<text x="769" y="95">PL x5</text>
<text x="818" y="95">0</text>
<text x="821" y="95">8</text>
<text x="836" y="95">A36</text>
<text x="882" y="95">6</text>
<text x="895" y="95">34</text>
<text x="731" y="101">1</text>
<text x="736" y="101">pl625</text>
<text x="764" y="101">1</text>
<text x="769" y="101">PL x4</text>
<text x="818" y="101">8</text>
<text x="821" y="101">0</text>
<text x="836" y="101">A36</text>
<text x="880" y="101">27</text>
<text x="895" y="101">27</text>
<text x="731" y="107">1</text>
<text x="736" y="107">pl627</text>
<text x="764" y="107">1</text>
<text x="769" y="107">PL x4</text>
<text x="818" y="107">7</text>
<text x="821" y="107">2</text>
<text x="836" y="107">A36</text>
<text x="880" y="107">25</text>
<text x="895" y="107">25</text>
<text x="731" y="114">1</text>
<text x="736" y="114">pl734</text>
<text x="764" y="114">1</text>
<text x="769" y="114">PL x4</text>
<text x="818" y="114">3</text>
<text x="821" y="114">6</text>
<text x="836" y="114">A36</text>
<text x="880" y="114">12</text>
<text x="895" y="114">12</text>
<text x="769" y="127">FIELDBOLTS</text>
<text x="729" y="133">14</text>
<text x="736" y="133">m206</text>
<text x="772" y="133">DiaHILTIKB-TZ2</text>
<text x="818" y="133">0</text>
<text x="821" y="133">3</text>
<text x="836" y="133">+1HDWASH</text>
<text x="769" y="139">EXPANSIONANCHOR</text>
</g>
<g font-size="4.7">
<text x="460" y="66">1/</text>
<text x="463" y="68">2</text>
<text x="243" y="135" transform="rotate(-90 243 135)">7/</text>
<text x="244" y="133" transform="rotate(-90 244 133)">8</text>
<text x="461" y="207">1/</text>
<text x="464" y="209">2</text>
<text x="131" y="221">7/</text>
<text x="134" y="222">8</text>
<text x="305" y="223">1/</text>
<text x="308" y="224">2</text>
<text x="383" y="223">1/</text>
<text x="385" y="224">2</text>
<text x="460" y="223">1/</text>
<text x="463" y="224">2</text>
<text x="537" y="223">1/</text>
<text x="540" y="224">2</text>
<text x="614" y="223">1/</text>
<text x="617" y="224">2</text>
<text x="96" y="235">7/</text>
<text x="99" y="236">8</text>
<text x="60" y="269" transform="rotate(-90 60 269)">16</text>
<text x="238" y="269" transform="rotate(-90 238 269)">16</text>
<text x="516" y="267">3/</text>
<text x="520" y="269">16</text>
<text x="58" y="272" transform="rotate(-90 58 272)">9/</text>
<text x="236" y="272" transform="rotate(-90 236 272)">9/</text>
<text x="682" y="273" transform="rotate(-90 682 273)">9/</text>
<text x="684" y="270" transform="rotate(-90 684 270)">16</text>
<text x="44" y="292" transform="rotate(-90 44 292)">16</text>
<text x="52" y="291" transform="rotate(-90 52 291)">16</text>
<text x="216" y="292" transform="rotate(-90 216 292)">16</text>
<text x="228" y="293" transform="rotate(-90 228 293)">16</text>
<text x="697" y="293" transform="rotate(-90 697 293)">9/</text>
<text x="699" y="291" transform="rotate(-90 699 291)">16</text>
<text x="712" y="292" transform="rotate(-90 712 292)">16</text>
<text x="748" y="294" transform="rotate(-90 748 294)">16</text>
<text x="42" y="295" transform="rotate(-90 42 295)">1/</text>
<text x="50" y="294" transform="rotate(-90 50 294)">9/</text>
<text x="215" y="295" transform="rotate(-90 215 295)">1/</text>
<text x="227" y="295" transform="rotate(-90 227 295)">9/</text>
<text x="711" y="295" transform="rotate(-90 711 295)">1/</text>
<text x="736" y="300" transform="rotate(-90 736 300)">1/</text>
<text x="738" y="297" transform="rotate(-90 738 297)">16</text>
<text x="746" y="296" transform="rotate(-90 746 296)">9/</text>
<text x="472" y="307">3/</text>
<text x="475" y="309">16</text>
<text x="761" y="313">1/</text>
<text x="763" y="314">4</text>
<text x="771" y="313">15/</text>
<text x="775" y="314">16</text>
<text x="791" y="315">3/</text>
<text x="794" y="317">16</text>
<text x="791" y="322">3/</text>
<text x="794" y="324">16</text>
<text x="52" y="341" transform="rotate(-90 52 341)">2</text>
<text x="84" y="341" transform="rotate(-90 84 341)">4</text>
<text x="228" y="341" transform="rotate(-90 228 341)">2</text>
<text x="288" y="342" transform="rotate(-90 288 342)">4</text>
<text x="664" y="342" transform="rotate(-90 664 342)">4</text>
<text x="699" y="341" transform="rotate(-90 699 341)">2</text>
<text x="790" y="339">1/</text>
<text x="793" y="341">4</text>
<text x="50" y="344" transform="rotate(-90 50 344)">1/</text>
<text x="82" y="344" transform="rotate(-90 82 344)">1/</text>
<text x="227" y="344" transform="rotate(-90 227 344)">1/</text>
<text x="287" y="344" transform="rotate(-90 287 344)">1/</text>
<text x="662" y="344" transform="rotate(-90 662 344)">1/</text>
<text x="697" y="344" transform="rotate(-90 697 344)">1/</text>
<text x="746" y="346" transform="rotate(-90 746 346)">1/</text>
<text x="748" y="344" transform="rotate(-90 748 344)">2</text>
<text x="755" y="346" transform="rotate(-90 755 346)">1/</text>
<text x="757" y="344" transform="rotate(-90 757 344)">4</text>
<text x="655" y="376">1/</text>
<text x="658" y="377">4</text>
<text x="358" y="387">5/</text>
<text x="360" y="389">8</text>
<text x="435" y="387">5/</text>
<text x="438" y="389">8</text>
<text x="512" y="387">5/</text>
<text x="515" y="389">8</text>
<text x="590" y="387">5/</text>
<text x="592" y="389">8</text>
<text x="658" y="387">5/</text>
<text x="660" y="389">8</text>
<text x="668" y="394" transform="rotate(-90 668 394)">16</text>
<text x="288" y="398">3/</text>
<text x="291" y="400">16</text>
<text x="666" y="399" transform="rotate(-90 666 399)">15/</text>
<text x="668" y="408" transform="rotate(-90 668 408)">4</text>
<text x="679" y="407" transform="rotate(-90 679 407)">16</text>
<text x="666" y="410" transform="rotate(-90 666 410)">1/</text>
<text x="677" y="409" transform="rotate(-90 677 409)">9/</text>
<text x="305" y="424">1/</text>
<text x="308" y="425">2</text>
<text x="383" y="424">1/</text>
<text x="385" y="425">2</text>
<text x="437" y="424">3/</text>
<text x="440" y="425">4</text>
<text x="476" y="424">3/</text>
<text x="478" y="425">4</text>
<text x="537" y="424">1/</text>
<text x="540" y="425">2</text>
<text x="614" y="424">1/</text>
<text x="617" y="425">2</text>
<text x="658" y="424">1/</text>
<text x="660" y="425">4</text>
<text x="247" y="435">5/</text>
<text x="249" y="437">8</text>
<text x="361" y="436">1/</text>
<text x="363" y="437">2</text>
<text x="247" y="503">5/</text>
<text x="249" y="505">8</text>
<text x="254" y="508">15/</text>
<text x="258" y="510">16</text>
<text x="271" y="508">1/</text>
<text x="273" y="510">4</text>
<text x="256" y="516">9/</text>
<text x="259" y="517">16</text>
</g>
<g font-size="4.2">
<text x="777" y="49">1/</text>
<text x="779" y="51">2</text>
<text x="824" y="49">7/</text>
<text x="826" y="51">8</text>
<text x="777" y="56">1/</text>
<text x="779" y="57">2</text>
<text x="823" y="56">1/</text>
<text x="825" y="57">8</text>
<text x="777" y="62">1/</text>
<text x="779" y="63">2</text>
<text x="777" y="68">1/</text>
<text x="779" y="70">2</text>
<text x="824" y="68">3/</text>
<text x="826" y="70">8</text>
<text x="777" y="75">1/</text>
<text x="779" y="76">2</text>
<text x="824" y="75">5/</text>
<text x="826" y="76">16</text>
<text x="777" y="81">1/</text>
<text x="779" y="82">2</text>
<text x="823" y="81">7/</text>
<text x="825" y="82">8</text>
<text x="772" y="87">1/</text>
<text x="774" y="89">2</text>
<text x="772" y="94">1/</text>
<text x="774" y="95">2</text>
<text x="772" y="100">1/</text>
<text x="774" y="101">4</text>
<text x="772" y="106">1/</text>
<text x="774" y="108">4</text>
<text x="823" y="106">1/</text>
<text x="825" y="108">2</text>
<text x="772" y="113">1/</text>
<text x="774" y="114">4</text>
<text x="769" y="132">1/</text>
<text x="823" y="132">3/</text>
<text x="770" y="133">2</text>
<text x="825" y="133">4</text>
</g>
<g font-size="3.7">
<text x="17" y="551" transform="rotate(-90 17 551)">17:02:38</text>
<text x="17" y="561" transform="rotate(-90 17 561)">2026</text>
<text x="17" y="570" transform="rotate(-90 17 570)">Feb 05</text>
<text x="17" y="593" transform="rotate(-90 17 593)">PRINTED ON</text>
</g>
</svg>
